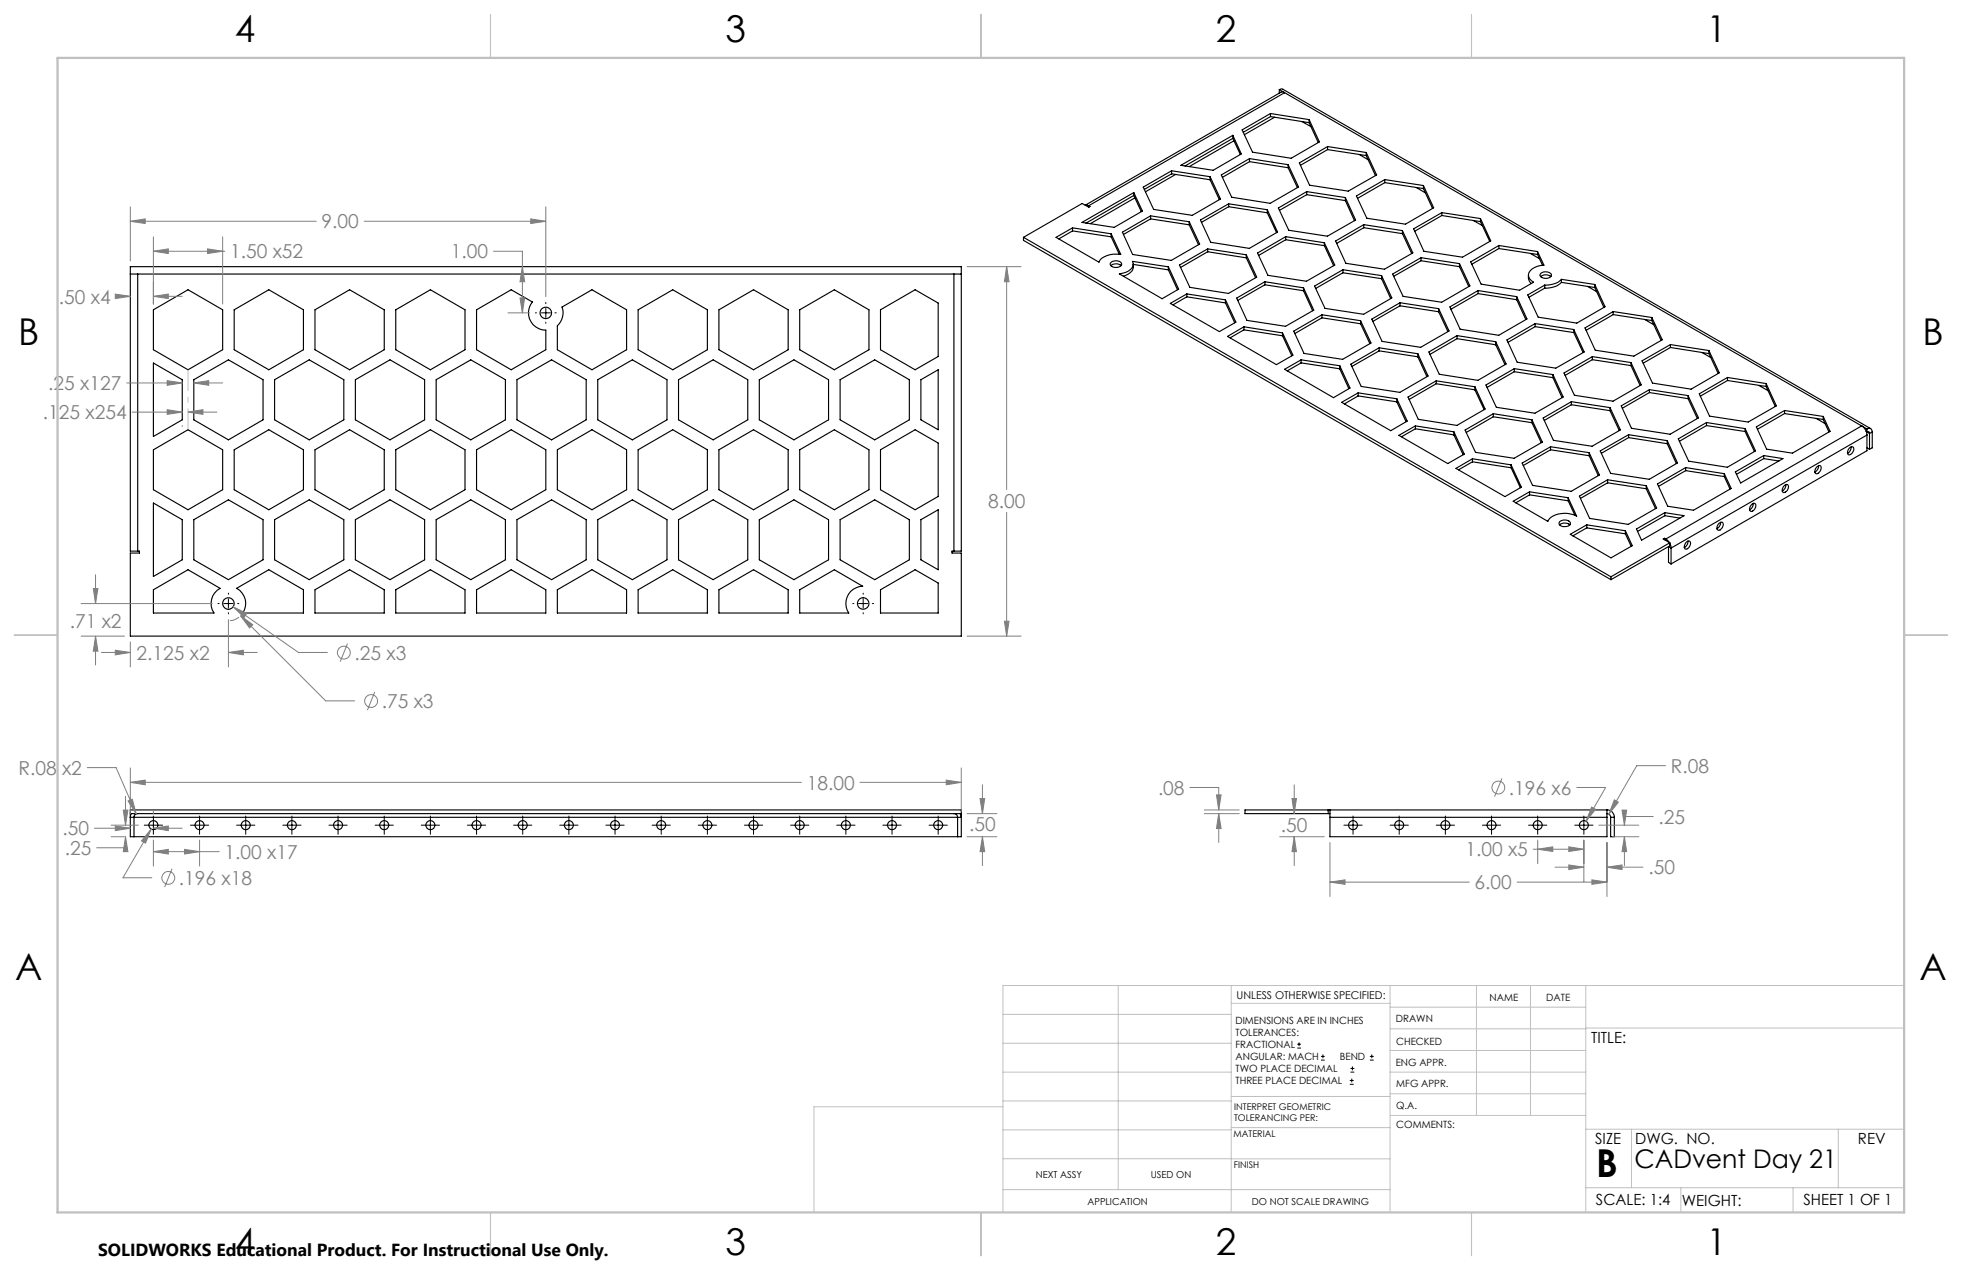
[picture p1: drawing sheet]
<svg xmlns="http://www.w3.org/2000/svg" width="432mm" height="279mm" viewBox="0 0 432 279" stroke-linecap="round" stroke-linejoin="round" font-family="sans-serif">
<g fill="none" stroke="#000" stroke-width=".25">
<path d="M281.6 19.7l.4-.2 .4 .1 129.3 74.7M281.6 19.7l1.1 .7M281.6 19.7l.1 .7M257.8 37.6l-6.2 3.6 2.3 4.9 8.5 1.3 6.2-3.6-2.3-4.9M257.8 37.6l8.5 1.3M257.8 38.2l8.5 1.3M257.8 37.6v.6M257.8 38.2l-6 3.5M258.7 38.4l-6.6 3.8M259.9 36.4l11.4-6.6 1.9 4.1-6.2 3.6zM266.3 38.9v.6M266.3 39.5l2.1 4.4"/>
<path d="M271.3 29.8v.6M271.3 30.4l-10.5 6.1M271.3 30.4l1.7 3.6M271.6 31l-9.9 5.7M275 34.9l-6.2 3.6 2.3 4.9 8.4 1.3 6.3-3.6-2.3-4.9M275 34.9l8.5 1.3M275 34.9v.7M275 35.6l-6 3.4M275 35.6l8.5 1.3M279.6 25l-6.2 3.6 2.3 4.9 8.5 1.3 6.2-3.6-2.3-4.9M279.6 25l8.5 1.3M279.6 25v.6"/>
<path d="M279.6 25.6l-6 3.5M279.6 25.6l8.5 1.4M280.5 25.8l-6.6 3.8M282.7 20.4l-.4-.2-.4 .1-43 24.9 .7 .1M282.7 20.4l128.2 74M282.7 20.4l-43.1 24.9M283.5 36.2v.7M283.5 36.9l2 4.4M286.5 26.7l2 1.2M288.1 26.3v.7M288.1 27l2 4.4M292.2 32.2l8.5 1.3"/>
<path d="M292.2 32.2l-6.2 3.6 2.2 4.9 8.5 1.4 6.3-3.6-2.3-5M292.2 32.2v.7M292.2 32.9l-6 3.5M292.2 32.9l8.5 1.3M299.1 34l2 1.1M300.7 34.2l2 4.4M300.7 33.5v.7M304.8 39.5l8.5 1.3M304.8 39.5l-6.3 3.6 2.3 4.9 8.5 1.3 6.2-3.6-2.2-4.9M304.8 39.5v.7M225.2 52.2v.7l129.3 74.6M225.2 52.2l129.3 74.7"/>
<path d="M236 50.1l-3.6 2.1 9.5 5.5a3.9 3.9 0 0 1 4-1.8l.8 .1-2.2-4.6M236 50.8l-3 1.8M236 50.1l8.5 1.3M236 50.1v.7M236 50.8l8.5 1.3M238.1 48.9l11.4-6.5 1.9 4-6.2 3.6zM239 49.1h.1M239.6 45.6l-1.4-.8-13 7.4M239.6 45.3l.3 .1-.3 .2M239.6 45.3v.3M244.5 58.5l.8-.4a1.56 1.56 0 0 1 1.4 .4M244.5 57.7a1.51 1.51 0 0 1 2.4 .4 1.51 1.51 0 0 1-2.6 .1z"/>
<path d="M244.5 51.4v.7M244.5 52.1l1.8 3.9M249.4 58.1a2.1 2.1 0 0 1-1.6 2.5l-.6 .1M249.4 58.2l7.7 1.2M249.5 43l-10.5 6.1M249.5 42.4v.6M249.5 43l1.7 3.6M249.8 43.5l-9.8 5.7M253.2 47.5l-6.2 3.6 2.3 4.9 8.5 1.3 6.2-3.6-2.3-4.9M253.2 47.5l8.5 1.3M253.2 47.5v.7M253.2 48.2l-5.9 3.4"/>
<path d="M253.2 48.2l8.5 1.3M257.1 58.7v.7M257.1 59.4l2.1 4.3M261.7 48.8v.7M261.7 49.5l2.1 4.3M265.8 54.8l-6.2 3.5 2.3 4.9 8.5 1.4 6.2-3.6-2.3-4.9M265.8 54.8l8.5 1.3M265.8 54.8v.6M265.8 55.4l-6 3.4M265.8 55.4l8.5 1.3M270.4 44.8l-6.2 3.6 2.3 4.9 8.5 1.3 6.2-3.6-2.3-4.9M270.4 44.8l8.5 1.3"/>
<path d="M270.4 44.8v.7M270.4 45.5l-6 3.4M270.4 45.5l8.5 1.3M274.3 56.1v.6M274.3 56.7l2 4.4M278.9 46.1v.7M278.9 46.8l2.1 4.4M283 52.1l-6.2 3.6 2.2 4.9 8.5 1.3 6.3-3.6-2.3-4.9M283 52.1l8.5 1.3M283 52.1v.6M283 52.7l-6 3.5M283 52.7l8.5 1.3"/>
<path d="M287.6 42.2l-6.3 3.6 2.3 4.9 8.5 1.3 6.2-3.6-2.2-4.9M287.6 42.2l8.5 1.3M287.6 42.2v.6M287.6 42.8l-6 3.5M287.6 42.8l8.5 1.3M291.5 53.4v.6M291.5 54l2 4.5M295.6 59.3l-6.3 3.6 2.3 4.9 8.5 1.3 6.2-3.6-2.2-4.9M295.6 59.3l8.5 1.3M295.6 59.3v.7M296.1 43.5v.6M296.1 44.1l2 4.4"/>
<path d="M300.1 49.4l-6.2 3.6 2.3 4.9 8.5 1.3 6.2-3.6-2.3-4.9M300.1 49.4l8.5 1.3M300.1 49.4v.7M300.1 50.1l-5.9 3.5M300.1 50.1l8.5 1.3M304.8 40.2l-6 3.4M304.8 40.2l8.5 1.3M308.6 50.7v.7M308.6 51.4l2.1 4.4M311.7 41.2l2 1.2M312.7 56.7l8.5 1.3M312.7 56.7l-6.2 3.6 2.3 4.9 8.5 1.3 6.2-3.6-2.3-4.9"/>
<path d="M312.7 57.4l8.5 1.3M312.7 56.7v.7M312.7 57.4l-6 3.4M313.3 40.8v.7M313.3 41.5l2 4.4M317.3 46.8l-6.2 3.5 2.3 5 8.5 1.3 6.2-3.6-2.3-4.9M317.3 46.8l8.5 1.3M317.3 46.8v.6M317.3 47.4l-5.9 3.5M317.3 47.4l8.5 1.4M321.2 58v.7M321.2 58.7l2.1 4.3"/>
<path d="M324.2 48.5l2 1.1M325.8 48.1v.7M325.8 48.8l2.1 4.3M329.9 54l-6.2 3.6 2.3 4.9 8.4 1.4 3.1-1.8a1.67 1.67 0 0 1-1.1-1.7 1.67 1.67 0 0 1 1.3-1.5l1.3-.5 .8-.1-1.4-2.9M329.9 54l8.5 1.4M329.9 54v.7M329.9 54.7l-6 3.4M329.9 54.7l8.5 1.3M336.8 55.8l2 1.1M338.4 55.4v.6M338.4 56l1.1 2.3M28.7 60.3v-1.6h182.9v1.6"/>
<path d="M28.7 60.3v60.9h1.6M28.7 60.3h182.9M30.3 60.3v60.9M33.8 68.2l7.6-4.5 7.6 4.5v8.7l-7.6 4.5-7.6-4.5zM33.8 79.9l6.3 3.6v8.9l-6.3 3.6zM51.5 68.2l7.7-4.5 7.6 4.5v8.7l-7.6 4.5-7.7-4.5zM69.3 68.2l7.6-4.5 7.7 4.5v8.7l-7.7 4.5-7.6-4.5zM87.1 68.2l7.6-4.5 7.6 4.5v8.7l-7.6 4.5-7.6-4.5zM104.9 68.2l7.6-4.5 4.7 2.7a3.8 3.8 0 0 0-.5 4.1 3.8 3.8 0 0 0 3.4 2.1v4.3l-7.6 4.5-7.6-4.5zM123.7 67.6l6.6-3.9 7.6 4.5v8.7l-7.6 4.5-7.6-4.5v-5.2a3.9 3.9 0 0 0 1-4.1zM140.4 68.2l7.7-4.5 7.6 4.5v8.7l-7.6 4.5-7.7-4.5zM158.2 68.2l7.6-4.5 7.7 4.5v8.7l-7.7 4.5-7.6-4.5z"/>
<path d="M176 68.2l7.6-4.5 7.6 4.5v8.7l-7.6 4.5-7.6-4.5zM193.8 68.2l7.6-4.5 5.1 3v11.7l-5.1 3-7.6-4.5zM209.9 60.3v60.9M211.6 60.3v60.9h-1.7M246.3 60.3a3.2 3.2 0 0 0 3.1-1.9l-.2-.9 7.9 1.2 2.3 4.9-3.6 2.1zM261.2 64.7l8.5 1.3M261.2 64.7l-3.6 2 10.8 6.3 3.6-2.1-2.3-4.9M261.2 64.7v.6M261.2 65.3l8.5 1.3M261.2 65.3l-3 1.8M269.7 66v.6M269.7 66.6l2 4.4"/>
<path d="M273.8 71.9l-3.6 2.1 10.7 6.2 3.7-2.1-2.3-4.9M273.8 71.9l8.5 1.3M273.8 71.9v.7M273.8 72.6l8.5 1.3M273.8 72.6l-3.1 1.7M278.4 62l-6.2 3.6 2.2 4.9 8.5 1.3 6.2-3.6-2.2-4.9M278.4 62l8.5 1.3M278.4 62v.7M278.4 62.7l-6 3.4M278.4 62.7l8.5 1.3M282.3 73.2v.7M282.3 73.9l2 4.4"/>
<path d="M286.3 79.2l-3.6 2 10.8 6.3 3.6-2.1-2.2-4.9M286.3 79.2l8.6 1.3M286.3 79.2v.6M286.3 79.8l8.6 1.3M286.3 79.8l-3 1.8M286.9 64l2 4.4M286.9 63.3v.7M290.9 69.3l8.5 1.3M290.9 69.3l-6.2 3.5 2.3 5 8.5 1.3 6.2-3.6-2.3-4.9M290.9 69.3v.6M290.9 69.9l-5.9 3.5M290.9 69.9l8.5 1.3"/>
<path d="M295.6 60l-6 3.5M295.6 60l8.5 1.3M299.4 70.6v.6M299.4 71.2l2.1 4.4M303.5 76.5l8.5 1.3M303.5 76.5l-6.2 3.6 2.3 4.9 8.5 1.3 6.2-3.6-2.3-4.9M303.5 76.5v.7M303.5 77.2l-6 3.4M303.5 77.2l8.5 1.3M304.1 60.6v.7M304.1 61.3l2 4.4M308.1 66.6l8.5 1.3"/>
<path d="M308.1 66.6l-6.2 3.6 2.3 4.9 8.5 1.3 6.2-3.6-2.3-4.9M308.1 67.3l8.5 1.3M308.1 66.6v.7M308.1 67.3l-5.9 3.4M312 77.8v.7M312 78.5l2 4.4M316.6 67.9v.7M316.6 68.6l2.1 4.4M320.7 73.8l-6.2 3.6 2.3 4.9 8.5 1.4 6.2-3.6-2.3-4.9M320.7 73.8l8.5 1.4M320.7 73.8v.7M320.7 74.5l-6 3.5"/>
<path d="M320.7 74.5l8.5 1.3M325.3 63.9l-6.2 3.6 2.2 4.9 8.5 1.4 6.3-3.6-2.3-4.9M325.3 63.9l8.5 1.4M325.3 63.9v.7M325.3 64.6l-6 3.5M325.3 64.6l8.5 1.3M329.2 75.2v.6M329.2 75.8l2 4.4M333.8 65.3v.6M333.8 65.9l2 4.4M336.4 60.5a1.98 1.98 0 0 0 .6 1.9M337.9 71.2l8.5 1.3"/>
<path d="M337.9 71.2l-6.3 3.6 2.3 4.9 8.5 1.3 6.3-3.6-2.3-4.9M337.9 71.2v.7M337.9 71.9l-6 3.4M337.9 71.9l8.5 1.3M339.1 60.9l.8-.4h.8l.6 .4M339.1 60.1a1.56 1.56 0 0 1 2.4 .4 1.5 1.5 0 0 1-2.6 .1zM340 62.7v.7M340 63.4l-3.5 2M343.6 61.5a4.8 4.8 0 0 1-3.6 1.2M343.6 62.1a4.8 4.8 0 0 1-3.6 1.3M343.6 61.5l7.4 1.1M343.6 61.5v.6"/>
<path d="M343.6 62.1l7.4 1.2M346.4 72.5v.7M346.4 73.2l2 4.3M349.4 63l2 1.2M350.4 78.5l-6.2 3.6 2.3 4.9 8.5 1.3 6.2-3.6-2.2-4.9M350.4 78.5l8.6 1.3M350.4 78.5v.6M350.4 79.1l-5.9 3.5M350.4 79.1l8.6 1.3M351 62.6l2.2 4.9-6.2 3.6-8.5-1.3-2.3-4.9 3.8-2.2M351 62.6v.7M351 63.3l2 4.3"/>
<path d="M355 68.5l-6.2 3.6 2.3 4.9 8.5 1.4 6.2-3.6-2.3-5M355 68.5l8.5 1.3M355 68.5v.7M355 69.2l-5.9 3.5M355 69.2l8.5 1.3M359 79.8v.6M361.9 70.3l2.1 1.1M363.5 69.8v.7M363.5 70.5l2.1 4.4M367.6 75.8l-6.2 3.6 2.3 4.9 8.5 1.3 6.2-3.6-2.3-4.9M367.6 75.8l8.5 1.3M367.6 75.8v.6"/>
<path d="M367.6 76.4l-6 3.5M367.6 76.4l8.5 1.4M374.5 77.5l2 1.2M376.1 77.1v.7M376.1 77.8l2 4.4M33.8 99l7.6-4.5 7.6 4.5v8.7l-7.6 4.4-7.6-4.4zM42.7 83.5l7.6-4.3 7.6 4.3v8.9l-7.6 4.4-7.6-4.4zM51.5 99l7.7-4.5 7.6 4.5v8.7l-7.6 4.4-7.7-4.4zM60.4 83.5l7.7-4.3 7.6 4.3v8.9l-7.6 4.4-7.7-4.4zM69.3 99l7.6-4.5 7.7 4.5v8.7l-7.7 4.4-7.6-4.4zM78.2 83.5l7.6-4.3 7.7 4.3v8.9l-7.7 4.4-7.6-4.4zM87.1 99l7.6-4.5 7.6 4.5v8.7l-7.6 4.4-7.6-4.4z"/>
<path d="M96 83.5l7.6-4.3 7.6 4.3v8.9l-7.6 4.4-7.6-4.4zM104.9 99l7.6-4.5 7.6 4.5v8.7l-7.6 4.4-7.6-4.4zM113.8 83.5l7.6-4.3 7.6 4.3v8.9l-7.6 4.4-7.6-4.4zM122.7 99l7.6-4.5 7.6 4.5v8.7l-7.6 4.4-7.6-4.4zM131.6 83.5l7.6-4.3 7.6 4.3v8.9l-7.6 4.4-7.6-4.4zM140.4 99l7.7-4.5 7.6 4.5v8.7l-7.6 4.4-7.7-4.4zM149.3 83.5l7.7-4.3 7.6 4.3v8.9l-7.6 4.4-7.7-4.4zM158.2 99l7.6-4.5 7.7 4.5v8.7l-7.7 4.4-7.6-4.4zM167.1 83.5l7.6-4.3 7.7 4.3v8.9l-7.7 4.4-7.6-4.4zM176 99l7.6-4.5 7.6 4.5v8.7l-7.6 4.4-7.6-4.4zM184.9 83.5l7.6-4.3 7.6 4.3v8.9l-7.6 4.4-7.6-4.4zM193.8 99l7.6-4.5 5.1 3v11.7l-5.1 2.9-7.6-4.4z"/>
<path d="M202.7 83.5l3.8-2.1v13.1l-3.8-2.1zM294.9 80.5v.6M294.9 81.1l2 4.4M298.9 86.4l8.5 1.3M298.9 86.4l-3.6 2.1 10.8 6.3 3.6-2.2-2.3-4.9M298.9 86.4v.7M298.9 87.1l8.5 1.3M298.9 87.1l-3 1.8M307.4 87.7v.7M307.4 88.4l2.1 4.4M311.5 93.7l-3.6 2.1 10.7 6.2 3.7-2.1-2.3-4.9M311.5 93.7l8.5 1.3"/>
<path d="M311.5 93.7v.6M311.5 94.3l8.5 1.4M311.5 94.3l-3.1 1.8M316.1 83.8l-6.2 3.5 2.2 5 8.5 1.3 6.2-3.6-2.2-4.9M316.1 83.8l8.5 1.3M316.1 83.8v.6M316.1 84.4l-6 3.5M316.1 84.4l8.5 1.4M320 95v.7M320 95.7l2 4.3M324.6 85.1v.7M324.6 85.8l2 4.3"/>
<path d="M328.6 91l-6.2 3.6 2.3 4.9 8.5 1.3 6.2-3.5-2.3-4.9M328.6 91l8.5 1.4M328.6 91v.7M328.6 91.7l-5.9 3.4M328.6 91.7l8.5 1.3M333.3 81.1l-6.3 3.6 2.3 4.9 8.5 1.3 6.2-3.6-2.2-4.9M333.3 81.1l8.5 1.3M333.3 81.8l-6 3.4M333.3 81.1v.7M333.3 81.8l8.5 1.3M337.1 93l2.1 4.4M337.1 92.4v.6"/>
<path d="M341.2 98.3l-6.2 3.6 2.3 4.9 8.5 1.3 6.2-3.6-2.3-4.9M341.2 98.3l8.5 1.3M341.2 99l8.5 1.3M341.2 98.3v.7M341.2 99l-6 3.4M341.8 82.4v.7M341.8 83.1l2 4.4M345.8 88.4l-6.2 3.6 2.3 4.9 8.5 1.3 6.2-3.6-2.3-4.9M345.8 88.4l8.5 1.3M345.8 88.4v.6M345.8 89l-5.9 3.5M345.8 89l8.5 1.3"/>
<path d="M349.7 99.6v.7M354.3 89.7v.6M354.3 90.3l2.1 4.4M358.4 95.6l-6.2 3.6 2.3 4.9 8.5 1.3 6.2-3.6-2.3-4.9M358.4 95.6l8.5 1.3M358.4 95.6v.7M358.4 96.3l-6 3.4M358.4 96.3l8.5 1.3M359 80.4l2 4.4M363 85.7l-6.2 3.6 2.3 4.9 8.5 1.3 6.2-3.6-2.3-4.9M363 85.7l8.5 1.3M363 85.7v.7"/>
<path d="M363 86.4l-6 3.4M363 86.4l8.5 1.3M366.9 96.9v.7M366.9 97.6l2 4.4M371.5 87v.7M371.5 87.7l2.1 4.4M375.6 93l-6.2 3.6 2.3 4.9 8.5 1.3 6.2-3.6-2.3-4.9M375.6 93l8.5 1.3M375.6 93v.6M375.6 93.6l-6 3.5M375.6 93.6l8.5 1.3M380.2 83l-6.2 3.6 2.2 4.9 8.5 1.4 6.2-3.6-2.2-4.9"/>
<path d="M380.2 83l8.5 1.4M380.2 83v.7M380.2 83.7l-6 3.5M380.2 83.7l8.5 1.3M384.1 94.3v.6M384.1 94.9l2 4.4M387.1 84.8l2 1.1M388.7 84.4v.6M388.7 85l2 4.4M392.7 90.3l-6.2 3.6 2.3 4.9 5.7 .9 8.3-4.8-1.6-3.3M392.7 90.3l8.5 1.3M392.7 90.3v.7"/>
<path d="M392.7 91l-5.9 3.4M392.7 91l8.5 1.3M399.7 92l2 1.2M401.2 91.6v.7M401.2 92.3l1.3 2.7M407 98.6l.3-.2 .5-.1a1.16 1.16 0 0 1-1 1.7 1 1 0 0 1 .2-1.4zM407.4 98.3v.1a1.62 1.62 0 0 1-.8 1.3M410.7 94.9l-.5-.8-.5-.4-43.1 24.9M410.7 94.9l.2 .8M410.7 94.9l.2 .1M410.7 94.9l.7 .5M410.9 94.4a.72 .72 0 0 1 .8-.1 .72 .72 0 0 1 .3 .7"/>
<path d="M410.9 95a.34 .34 0 0 1 .4 0 .34 .34 0 0 1 .1 .4M410.9 95.7l-43.1 24.9M410.9 94.4v.6M410.9 95.7v3.5l-43.1 24.9M410.9 98.5l.5 .3M411.4 95.4v3.4M412 95l-.6 .4M412 95v3.5l-.6 .3M33.8 110.7l6.3 3.6v8.9l-6.3 3.6zM42.7 114.3l7.6-4.3 7.6 4.3v8.9l-7.6 4.3-7.6-4.3zM60.4 114.3l7.7-4.3 7.6 4.3v8.9l-7.6 4.3-7.7-4.3zM78.2 114.3l7.6-4.3 7.7 4.3v8.9l-7.7 4.3-7.6-4.3z"/>
<path d="M96 114.3l7.6-4.3 7.6 4.3v8.9l-7.6 4.3-7.6-4.3zM113.8 114.3l7.6-4.3 7.6 4.3v8.9l-7.6 4.3-7.6-4.3zM131.6 114.3l7.6-4.3 7.6 4.3v8.9l-7.6 4.3-7.6-4.3zM149.3 114.3l7.7-4.3 7.6 4.3v8.9l-7.6 4.3-7.7-4.3zM167.1 114.3l7.6-4.3 7.7 4.3v8.9l-7.7 4.3-7.6-4.3zM184.9 114.3l7.6-4.3 7.6 4.3v8.9l-7.6 4.3-7.6-4.3zM202.7 114.3l3.8-2.2v13.2l-3.8-2.1zM324.1 100.9l-3.7 2.1 10.8 6.3 3.6-2.1-2.2-4.9M324.1 100.9l8.5 1.4M324.1 100.9v.7M324.1 101.6l8.5 1.3M324.1 101.6l-3.1 1.8"/>
<path d="M332.6 102.3v.6M332.6 102.9l2 4.4M336.6 108.2l-3.6 2.1 7.6 4.4a4.3 4.3 0 0 1 4.5-1.7l1.9 .6-1.9-4.1M336.6 108.2l8.5 1.3M336.6 108.2v.7M336.6 108.9l8.5 1.3M336.6 108.9l-3 1.7M343.3 115.5l.1-.2a1.91 1.91 0 0 1 2.1 .2M343.4 114.7a1.38 1.38 0 0 1 2.2 .6 1.7 1.7 0 0 1-2.5 .1l.1-.5zM345.1 109.5v.7M345.1 110.2l1.5 3.1M349.2 115.5l-3.6 2 8.9 5.2 4.7-2.6-1.5-3.3"/>
<path d="M349.2 115.5l8.5 1.3M349.2 115.5v.6M349.2 116.1l8.5 1.3M349.2 116.1l-3.1 1.8M349.7 100.3l2.1 4.3M353.8 105.6l-6.2 3.5 2.2 5 8.6 1.3 6.2-3.6-2.3-4.9M353.8 105.6l8.5 1.3M353.8 105.6v.6M353.8 106.2l-6 3.4M353.8 106.2l8.5 1.3M357.7 117.4l1.3 2.8M357.7 116.8v.6"/>
<path d="M360.2 116.4l6.2-3.6 4.2 .7-9.3 5.4zM362.3 106.9v.6M362.3 107.5l2 4.4M366.3 118.4l.3 .2M366.3 118.4l-.3 .2 1.5 .8M366.3 118.4v.3M366.4 112.8v.7M366.4 113.5l-6 3.4M366.4 113.5l3.3 .5M366.6 118.6l.8 .7M366.6 118.6v.3M367.5 119.5l.3 1.1"/>
<path d="M367.5 119.4l-13 7.5M367.5 119.4v.7l-13 7.4M371 102.9l-6.2 3.6 2.2 4.9 5.7 .9 8.3-4.8-1.5-3.3M371 102.9l8.5 1.3M371 102.9v.6M371 103.5l-6 3.5M371 103.5l8.5 1.3M371.1 119.3l.6-.3a.86 .86 0 0 1 0 1.5l-.8 .3a1.02 1.02 0 0 1 .2-1.5zM371.5 119v.2a1.45 1.45 0 0 1-.8 1.2M378.3 115.2l.5-.3h.3a1.15 1.15 0 0 1-1 1.7 .98 .98 0 0 1 .2-1.4zM378.7 114.9l-.2 .8-.6 .6M379.5 104.2v.6"/>
<path d="M379.5 104.8l1.3 2.8M381.9 103.8l6.3-3.6 4.2 .7-9.3 5.4zM385.5 111l.5-.3 .2 .1a1.13 1.13 0 0 1-1 1.7 .95 .95 0 0 1 .3-1.5zM385.9 110.7v.2a1.51 1.51 0 0 1-.8 1.2M388.2 100.2v.7M388.2 100.9l-6 3.5M388.2 100.9l3.3 .5M392.6 106.9l.3-.3h.5a1.15 1.15 0 0 1-1 1.7 .98 .98 0 0 1 .2-1.4zM393 106.6l-.1 .8-.7 .6M399.8 102.7l.6-.3h.2a1.15 1.15 0 0 1-1 1.8 1.05 1.05 0 0 1 .2-1.5zM400.2 102.4v.2a1.51 1.51 0 0 1-.8 1.3M30.3 121.2h.4v.5h-2v18.2h182.9v-18.2h-2.1v-.5h.4"/>
<path d="M33.8 129.8l7.6-4.5 7 4.1a3.8 3.8 0 0 0-1.3 5.5h-13.3zM52.1 129.4l7.1-4.1 7.6 4.5v5.1h-13.4a3.8 3.8 0 0 0-1.3-5.5zM69.3 129.8l7.6-4.5 7.7 4.5v5.1h-15.3zM87.1 129.8l7.6-4.5 7.6 4.5v5.1h-15.2zM104.9 129.8l7.6-4.5 7.6 4.5v5.1h-15.2zM122.7 129.8l7.6-4.5 7.6 4.5v5.1h-15.2zM140.4 129.8l7.7-4.5 7.6 4.5v5.1h-15.3zM158.2 129.8l7.6-4.5 7.7 4.5v5.1h-15.3zM176 129.8l7.6-4.5 6.3 3.7a3.8 3.8 0 0 0-3.1 5.9h-10.8zM193.8 129.8l7.6-4.5 5.1 3v6.6h-12.7zM354.5 126.9v.6M367.8 120.6l-.6-.3v3.4l.6 .4"/>
<path d="M367.8 120.6v3.5M28.7 179v.8M28.7 179v-.8h182.9v.8M28.7 179.8v4.3h182.9v-4.3M28.7 179h182.9M28.7 179.8h182.9M28.9 179l-.2 .8M30.3 179a.74 .74 0 0 0-.8 .8v4.3M209.9 179a.78 .78 0 0 1 .8 .8v4.3M211.3 179l.3 .8M211.6 179v.8M292.3 178.2v.8"/>
<path d="M292.7 178.2v1.6M292.7 179.8h61M292.7 179.8v4.3h61v-4.3M353.7 179v.8M353.7 179a.78 .78 0 0 1 .8 .8M353.7 178.2a1.57 1.57 0 0 1 1.6 1.6M353.7 178.2h-79.7v.8h18.7M353.7 178.2v.8M354.5 179.8h.8M354.5 179.8v4.3h.8v-4.3"/>
<circle cx="120.1" cy="68.8" r="1.27"/>
<circle cx="50.3" cy="132.8" r="1.28"/>
<circle cx="190" cy="132.8" r="1.26"/>
<circle cx="33.8" cy="181.5" r=".99"/>
<circle cx="43.9" cy="181.5" r=".99"/>
<circle cx="54.1" cy="181.5" r=".99"/>
<circle cx="64.2" cy="181.5" r=".99"/>
<circle cx="74.4" cy="181.5" r=".99"/>
<circle cx="84.6" cy="181.5" r=".99"/>
<circle cx="94.7" cy="181.5" r=".99"/>
<circle cx="104.9" cy="181.5" r=".99"/>
<circle cx="115" cy="181.5" r=".99"/>
<circle cx="125.2" cy="181.5" r=".99"/>
<circle cx="135.4" cy="181.5" r=".99"/>
<circle cx="145.5" cy="181.5" r=".99"/>
<circle cx="155.7" cy="181.5" r=".99"/>
<circle cx="165.8" cy="181.5" r=".99"/>
<circle cx="176" cy="181.5" r=".99"/>
<circle cx="186.2" cy="181.5" r=".99"/>
<circle cx="196.3" cy="181.5" r=".99"/>
<circle cx="206.5" cy="181.5" r=".99"/>
<circle cx="297.8" cy="181.5" r=".99"/>
<circle cx="307.9" cy="181.5" r=".99"/>
<circle cx="318.1" cy="181.5" r=".99"/>
<circle cx="328.3" cy="181.5" r=".99"/>
<circle cx="338.4" cy="181.5" r=".99"/>
<circle cx="348.6" cy="181.5" r=".99"/>
</g>
<g fill="none" stroke="#808080" stroke-width=".22">
<path d="M28.7 48.7l3.3-.5v1zM28.7 45.5v11.9M28.7 48.7h40.9M33.8 55.3l3.2-.5v1zM33.8 52.1v14.8M33.8 55.3h15.7M45.7 54.8l3.3 .5-3.3 .5zM49 52.1v14.8M80.2 48.7h39.9M108.6 55.3h6.4v13.5M115 58.7l.5 3.3h-1.1zM116.8 48.2l3.3 .5-3.3 .5z"/>
<path d="M120.1 45.5v19.8M212.8 58.7h11.9M221.5 58.7l.6 3.3h-1zM221.5 58.7v49M25.4 64.7l3.3 .5-3.3 .5zM25.5 65.2h3.2M33.8 65.2l3.2-.5v1zM33.8 65.2h6.3M111.8 68.8h4.8M114.4 65.5h1.1l-.5 3.3zM27.9 84.2h12.2M29.1 90.7h11"/>
<path d="M36.8 83.7l3.3 .5-3.3 .6zM36.8 90.1l3.3 .6-3.3 .5zM40.1 93.6v.2M41.4 90.7h6.3M41.4 90.7l3.3-.6v1.1zM42.7 84.2l3.2-.5v1.1zM42.7 84.2h6.3M221.5 112.7v27.2M17.9 139.9h9.5M17.9 132.8h28.8M20.5 129.5h1.1l-.6 3.3zM21 139.9l.6 3.4h-1.1z"/>
<path d="M21 126.4v6.4M21 139.9v6.4M50.3 136.3v10.4M51.3 133.5l3 1.5-.6 .8zM51.3 133.5l14.4 10h6.3M52.6 135.8l-1.2 .6-.8 .2M53 135.5l2.6 1.9-.7 .7zM53 135.5l18.7 18.7h6.3M212.8 139.9h11.9M221.1 136.7h1l-.6 3.2zM22.3 143.5h6.4M25.4 143.1l3.3 .4-3.3 .6z"/>
<path d="M28.7 141.2v5.5M50.3 143.5l3.3-.4v1zM50.3 143.5h6.3M76.5 141.6l-1.6 4M82.5 152.2l-1.6 4M19.2 168.9h6.3l4.5 10.2M27.1 178.2h1.1l-.6 3.3zM27.6 175.2v6.3M28.2 176.2l.9-.4 .9 3.3zM28.7 172.1l3.3-.5v1zM28.7 168.9v10.1M28.7 172.1h147.7"/>
<path d="M33.8 178.3v.7M189.3 172.1h22.3M208.2 171.6l3.4 .5-3.4 .5zM211.6 168.9v9.6M212.8 179h6.6M215.7 175.7h1l-.5 3.3zM216.2 172.6v6.4M261.9 173.2h6.3v5M265 179h7.7M265 178.2h7.7M267.7 174.9h1l-.5 3.3zM268.2 179l.5 3.3h-1z"/>
<path d="M268.2 179v6.3M284.3 175.7h1l-.5 3.3zM284.8 172.6v6.4M330.6 171.2l-1.7 4.1M347 173.2h6.4l-4.3 7.5M350.3 177.6l.9 .4-2.1 2.7zM355.3 176l.9 .5-2.1 2.6zM357 178.2h1l-.5 3.3zM363.9 179.6h-6.4v1.9M366.6 168.5h-6.4l-6.1 10.6M20.8 182.2h7.9M24.4 184.1h3"/>
<path d="M24.4 181.5h6.1M25.4 181.7l3.3 .5-3.3 .5zM27.6 184.1l.6 3.3h-1.1zM27.6 184.1v2.4h-6.3M33.3 182.4l-1.3 3.1-.8-.5zM33.3 182.4l-6.2 10.7h6.3M33.8 182.2l3.2-.5v1zM33.8 187.4l3.2-.5v1zM33.8 184.8v5.7M33.8 182.2h6.3M33.8 187.4h14.5M37.9 191.1l-1.7 4.1"/>
<path d="M40.6 186.9l3.3 .5-3.3 .5zM43.9 184.8v5.7M212.8 184.1h6.6M216.2 184.1l.5 3.3h-1zM216.2 184.1v6.3M281.7 184.1h9.7M284.8 184.1l.5 3.3h-1zM284.8 184.1v6.3M292.7 194.1l3.3-.5v1zM292.7 185.3v11.9M292.7 194.1h30.7M333.9 194.1h19.8"/>
<path d="M337.4 186.8h11.2M338.4 186.8l3.3-.5v1zM338.4 184.8v5.2M342.2 190.8h6.4M345.3 190.3l3.3 .5-3.3 .5zM345.3 186.3l3.3 .5-3.3 .5zM348.6 184.8v9.2M350.3 193.6l3.4 .5-3.4 .5zM351.9 181.5h8.8M353.7 190.8l3.3-.5v1zM353.7 185.3v11.9M353.7 190.8h7.9"/>
<path d="M354.9 184.1h5.8M357.5 184.1l.5 3.3h-1zM357.5 184.1v6.3"/>
<circle cx="75.7" cy="143.6" r="1.42"/>
<circle cx="81.7" cy="154.2" r="1.42"/>
<circle cx="329.8" cy="173.3" r="1.4"/>
<circle cx="37" cy="193.1" r="1.42"/>
</g>
<g fill="none" stroke="#000" stroke-width=".22">
<path d="M117.8 68.8h.3M119.1 68.8h2M120.1 66.5v.3M120.1 67.8v2M120.1 70.9v.2M122.1 68.8h.3M48 132.8h.2M49.2 132.8h2.1M50.3 130.5v.2M50.3 131.8v2M50.3 134.8v.2M52.3 132.8h.3"/>
<path d="M187.7 132.8h.2M188.9 132.8h2.1M190 130.5v.2M190 131.8v2M190 134.8v.2M192 132.8h.3M33.8 179.5v4.1M43.9 179.5v4.1M54.1 179.5v4.1M64.2 179.5v4.1M74.4 179.5v4.1M84.6 179.5v4.1"/>
<path d="M94.7 179.5v4.1M104.9 179.5v4.1M115 179.5v4.1M125.2 179.5v4.1M135.4 179.5v4.1M145.5 179.5v4.1M155.7 179.5v4.1M165.8 179.5v4.1M176 179.5v4.1M186.2 179.5v4.1M196.3 179.5v4.1M206.5 179.5v4.1"/>
<path d="M297.8 179.5v4.1M307.9 179.5v4.1M318.1 179.5v4.1M328.3 179.5v4.1M338.4 179.5v4.1M348.6 179.5v4.1M31.7 181.5h4.1M41.9 181.5h4M52.1 181.5h4M62.2 181.5h4.1M72.4 181.5h4M82.5 181.5h4.1"/>
<path d="M92.7 181.5h4M102.9 181.5h4M113 181.5h4.1M123.2 181.5h4M133.3 181.5h4.1M143.5 181.5h4M153.7 181.5h4M163.8 181.5h4.1M174 181.5h4M184.1 181.5h4.1M194.3 181.5h4M204.5 181.5h4"/>
<path d="M295.8 181.5h4M305.9 181.5h4.1M316.1 181.5h4M326.2 181.5h4.1M336.4 181.5h4M346.6 181.5h4M285.5 230.6h.8M285.5 229.7h.8M285.9 229.3v.9M290.7 233.2h.8M290.7 232.4h.8M291.1 232v.8"/>
<path d="M297.1 238.5h.8M297.1 237.7h.8M297.2 235.9h.9M297.2 235.1h.9M297.5 237.3v.8M297.6 234.6v.9M301.5 233.2h.8M301.5 232.4h.8M301.9 232v.8"/>
</g>
<path d="M41.4 81.3v13.2" fill="none" stroke="#c0c0c0" stroke-width=".22" stroke-dasharray="15.2 1.3 1.3 1.3" stroke-dashoffset="10.5" stroke-linecap="butt"/>
<g fill="none" stroke="#c0c0c0" stroke-width=".22">
<path d="M246.1 216.8v44.9M271 216.8v49.9M305.9 216.8v49.9M324.9 216.8v28.6M336.8 216.8v28.6M349 216.8v49.9M419.1 216.8h-198.4v49.9M220.7 235.9h50.3M220.7 229.5h50.3M220.7 223.2h50.3M271 220.7h34.9M305.9 231.1h43.1"/>
<path d="M305.9 226.3h43.1M305.9 221.6h43.1M305.9 235.9h43.1M349 226.2h70.1M220.7 248.6h50.3M220.7 242.2h50.3M220.7 254.9h50.3M220.7 243.5h-41.6v23.2M271 255h34.9M271 248.1h35M271 241.2h35M305.9 240.6h43.1"/>
<path d="M306 245.4h43M349 248.4h70.1M359.1 248.4v12.9M404.6 248.4v12.9M220.7 261.7h85.2M349 261.3h70.1M369.9 261.3v5.4M394.6 261.3v5.4"/>
</g>
<path d="M108 3.2v9.5M215.9 3.2v9.5M323.8 3.2v9.5M3.1 139.7h9.6M419.1 139.7h9.5M108 266.7v9.6M215.9 266.7v9.6M323.8 266.7v9.6" fill="none" stroke="#c0c0c0" stroke-width=".25"/>
<path d="M12.7 12.7h406.4v254h-406.4z" fill="none" stroke="#c0c0c0" stroke-width=".5"/>
<g fill="#808080">
<path d="M28.7 172.1l3.3-.5v1zM208.2 171.6l3.4 .5-3.4 .5zM215.7 175.7h1l-.5 3.3zM216.2 184.1l.5 3.3h-1zM33.3 182.4l-2.1 2.6 .8 .5zM27.6 184.1l.6 3.3h-1.1zM27.1 178.2h1.1l-.6 3.3zM33.8 182.2l3.2-.5v1zM25.4 181.7l3.3 .5-3.3 .5zM33.8 187.4l3.2-.5v1zM40.6 186.9l3.3 .5-3.3 .5zM28.2 176.2l1.8 2.9-.9-3.3zM33.8 65.2l3.2-.5v1zM25.4 64.7l3.3 .5-3.3 .5zM221.5 58.7l.6 3.3h-1zM221.1 136.7h1l-.6 3.2zM36.8 83.7l3.3 .5-3.3 .6zM42.7 84.2l3.2-.5v1.1zM33.8 55.3l3.2-.5v1zM45.7 54.8l3.3 .5-3.3 .5zM51.3 133.5l2.4 2.3 .6-.8zM20.5 129.5h1.1l-.6 3.3zM21 139.9l.6 3.4h-1.1zM50.3 143.5l3.3-.4v1zM25.4 143.1l3.3 .4-3.3 .6zM53 135.5l1.9 2.6 .7-.7zM114.4 65.5h1.1l-.5 3.3zM115 58.7l.5 3.3h-1.1zM116.8 48.2l3.3 .5-3.3 .5zM28.7 48.7l3.3-.5v1zM350.3 193.6l3.4 .5-3.4 .5zM292.7 194.1l3.3-.5v1zM284.8 184.1l.5 3.3h-1zM284.3 175.7h1l-.5 3.3zM350.3 177.6l-1.2 3.1 2.1-2.7zM345.3 190.3l3.3 .5-3.3 .5zM353.7 190.8l3.3-.5v1zM357.5 184.1l.5 3.3h-1zM357 178.2h1l-.5 3.3zM345.3 186.3l3.3 .5-3.3 .5zM338.4 186.8l3.3-.5v1zM268.2 179l.5 3.3h-1zM267.7 174.9h1l-.5 3.3zM355.3 176l-1.2 3.1 2.1-2.6z"/>
<path d="M41.4 90.7l3.3-.6v1.1zM36.8 90.1l3.3 .6-3.3 .5z"/>
</g>
<text font-size="8.5" x="351.3" y="259">B</text>
<g font-size="8.1">
<text x="51.7" y="9.3">4</text>
<text x="159.7" y="9.3">3</text>
<text x="267.6" y="9.3">2</text>
<text x="375.6" y="9.3">1</text>
<text x="4" y="76">B</text>
<text x="423.1" y="76">B</text>
<text x="3.3" y="215.7">A</text>
<text x="422.4" y="215.7">A</text>
<text x="51.7" y="276">4</text>
<text x="159.7" y="276">3</text>
<text x="267.6" y="276">2</text>
<text x="375.6" y="276">1</text>
</g>
<text font-size="5.6" x="359.7" y="257">CADvent Day 21</text>
<g font-size="4.2" fill="#808080">
<text x="70.8" y="50.3">9.00</text>
<text x="50.6" y="56.9">1.50 x52</text>
<text x="99.2" y="56.9">1.00</text>
<text x="13" y="66.8">.50 x4</text>
<text x="10.6" y="85.8">.25 x127</text>
<text x="9.5" y="92.2">.125 x254</text>
<text x="217.5" y="111.8">8.00</text>
<text x="15.3" y="138.1">.71 x2</text>
<text x="30" y="145.1">2.125 x2</text>
<text x="78" y="145.1">.25 x3</text>
<text x="84" y="155.8">.75 x3</text>
<text x="4" y="170.5">R.08 x2</text>
<text x="177.6" y="173.7">18.00</text>
<text x="367.7" y="170">R.08</text>
<text x="254.9" y="174.8">.08</text>
<text x="332.1" y="174.8">.196 x6</text>
<text x="13.7" y="183.8">.50</text>
<text x="213.3" y="182.9">.50</text>
<text x="281.9" y="183">.50</text>
<text x="365" y="181.2">.25</text>
<text x="14.3" y="188.1">.25</text>
<text x="49.4" y="188.9">1.00 x17</text>
<text x="322.5" y="188.4">1.00 x5</text>
<text x="39.4" y="194.7">.196 x18</text>
<text x="324.5" y="195.6">6.00</text>
<text x="362.8" y="192.4">.50</text>
</g>
<text font-size="3.8" x="21.6" y="276.3">SOLIDWORKS Educational Product. For Instructional Use Only.</text>
<g font-size="3.4">
<text x="350.2" y="229.5">TITLE:</text>
<text x="351.1" y="251.6">SIZE</text>
<text x="359.9" y="251.6">DWG. NO.</text>
<text x="408.9" y="251.7">REV</text>
<text x="351.2" y="265.2">SCALE: 1:4</text>
<text x="370.1" y="265.3">WEIGHT:</text>
<text x="396.9" y="265.2">SHEET 1 OF 1</text>
</g>
<text font-size="2.4" x="272.2" y="219.7">UNLESS OTHERWISE SPECIFIED:</text>
<g font-size="2.2">
<text x="327.8" y="220.1">NAME</text>
<text x="340.3" y="220.2">DATE</text>
<text x="271.9" y="225.3">DIMENSIONS ARE IN INCHES</text>
<text x="271.9" y="227.9">TOLERANCES:</text>
<text x="307.2" y="224.9">DRAWN</text>
<text x="271.9" y="230.6">FRACTIONAL</text>
<text x="271.9" y="233.2">ANGULAR: MACH</text>
<text x="294.9" y="233.2">BEND</text>
<text x="307.3" y="229.8">CHECKED</text>
<text x="271.9" y="235.9">TWO PLACE DECIMAL</text>
<text x="271.9" y="238.5">THREE PLACE DECIMAL</text>
<text x="307.2" y="234.5">ENG APPR.</text>
<text x="307.3" y="239.2">MFG APPR.</text>
<text x="307.3" y="243.9">Q.A.</text>
<text x="307.3" y="248.1">COMMENTS:</text>
</g>
<g font-size="2.1">
<text x="227.9" y="259.2">NEXT ASSY</text>
<text x="253.3" y="259.2">USED ON</text>
<text x="239.3" y="265">APPLICATION</text>
<text x="275.5" y="265.1">DO NOT SCALE DRAWING</text>
</g>
<g font-size="2">
<text x="271.6" y="244.1">INTERPRET GEOMETRIC</text>
<text x="271.5" y="250.2">MATERIAL</text>
<text x="271.6" y="246.6">TOLERANCING PER:</text>
<text x="271.5" y="257">FINISH</text>
</g>
</svg>
